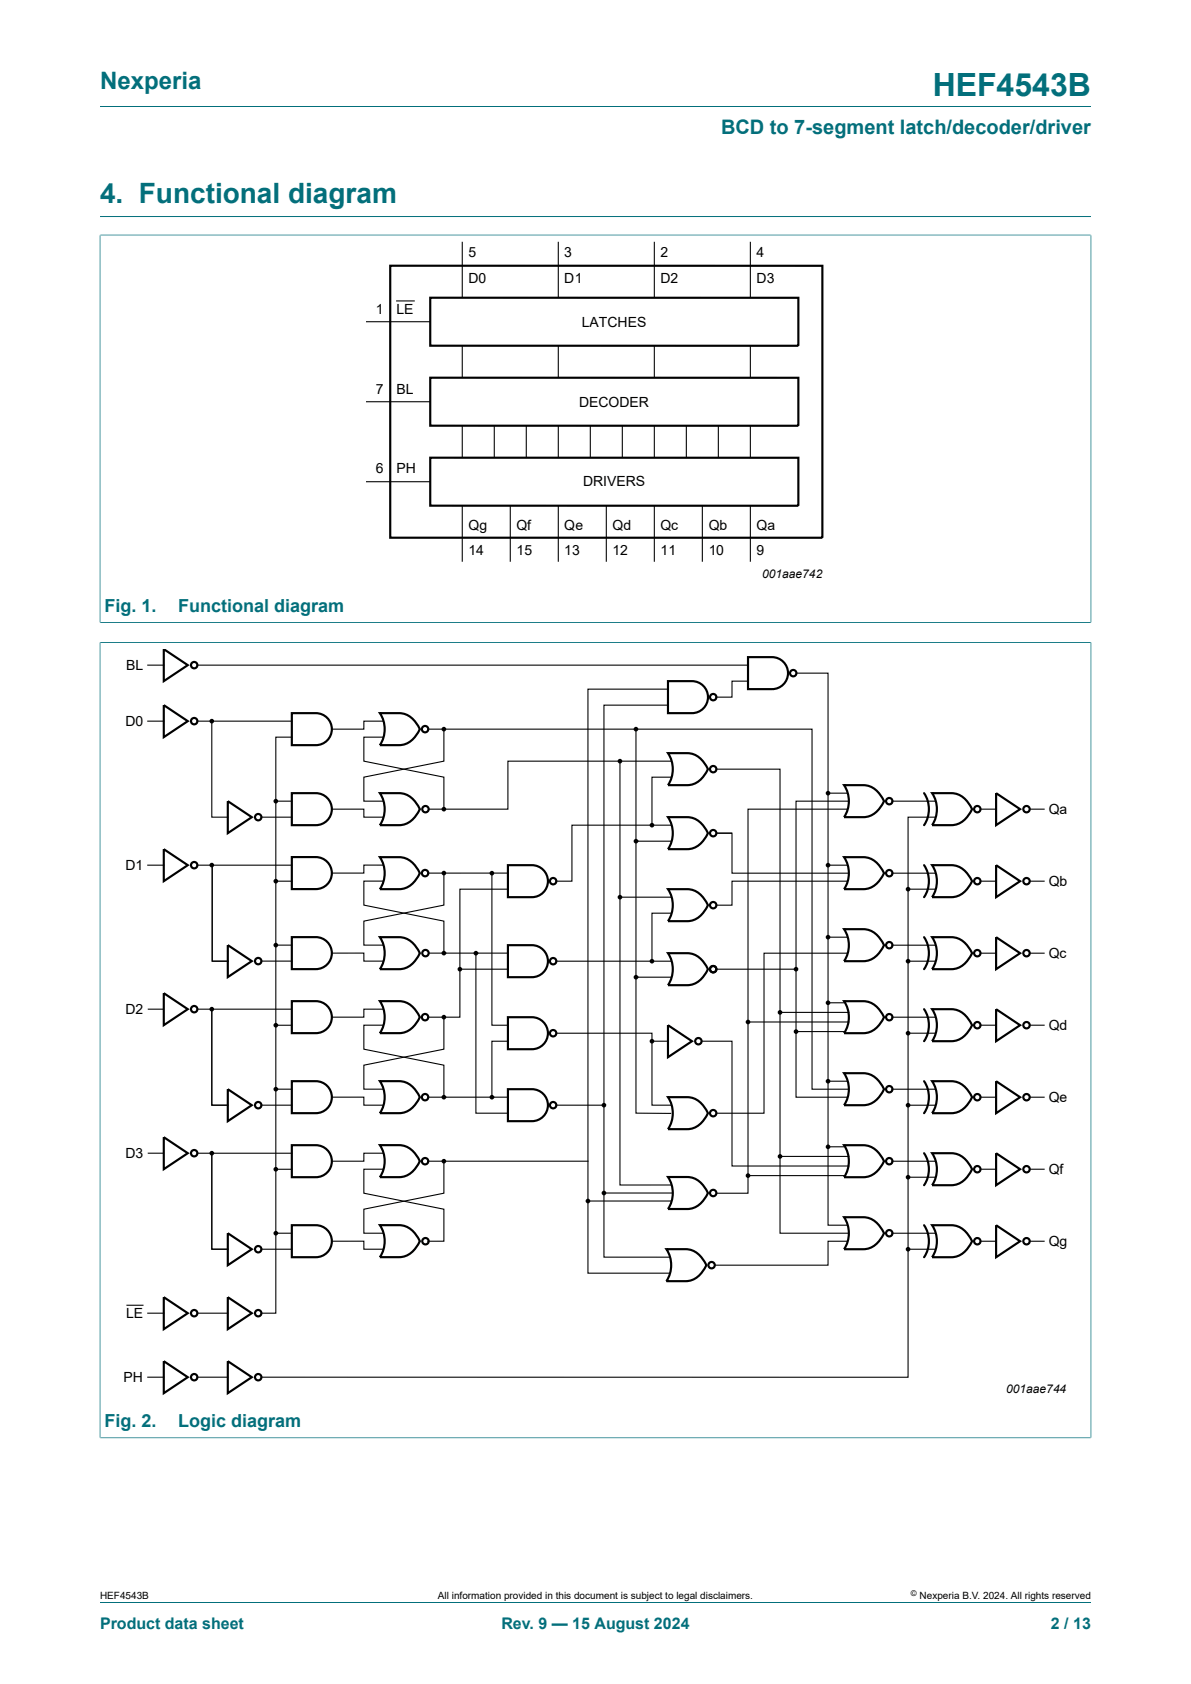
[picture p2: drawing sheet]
<svg xmlns="http://www.w3.org/2000/svg" width="210mm" height="297mm" viewBox="0 0 210 297" stroke-linecap="round" stroke-linejoin="round" font-family="sans-serif">
<path d="M17.6 18.8h174.8M17.6 38.2h174.8M17.6 41.5h174.8M17.6 41.4v68.4M192.4 41.4v68.4M17.6 113.3h174.8M17.6 109.8h174.8M17.6 113.2v140.5M192.4 113.2v140.5M17.6 253.6h174.8M17.6 282.6h174.8" fill="none" stroke="#036f7b" stroke-width=".18"/>
<g fill="none" stroke="#000" stroke-width=".19">
<path d="M64.6 56.7h11.3M69.9 53.1h3.1M81.5 42.6v9.9M98.4 42.6v9.9M115.4 42.6v9.9M132.3 42.6v9.9M64.6 70.9h11.3M81.5 61v5.6M81.5 75.1v5.6M87.2 75.1v5.6M92.8 75.1v5.6M98.4 61v5.6"/>
<path d="M98.4 75.1v5.6M104.1 75.1v5.6M109.7 75.1v5.6M115.4 61v5.6M115.4 75.1v5.6M121 75.1v5.6M126.7 75.1v5.6M132.3 61v5.6M132.3 75.1v5.6M64.6 85h11.3M81.5 89.2v9.9M90 89.2v9.9"/>
<path d="M98.4 89.2v9.9M106.9 89.2v9.9M115.4 89.2v9.9M123.8 89.2v9.9M132.3 89.2v9.9M26.1 117.3h2.8M34.8 117.3h97.1M140.4 118.7h5.6v97.4h3.4M26.1 127.2h2.8M34.8 127.2h16.7M37.3 127.2v16.9h2.9M51.5 130h-2.9v101.6h-2.5"/>
<path d="M67.5 127.2h-3.3v1.4h-5.7M67.5 130h-3.3v4.2l14.1 2.9v5.6M75.4 128.6h67.8v63.5h6.5M78.3 128.6v5.6l-14.1 2.9v4.2h3.3M109.3 134.2v74.8h9M112.1 128.6v67.7l6.2 .1M117.8 121.5h-14.1v103h14.4M117.8 124.4h-11.3v97.3h11.6M118.3 134.2h-28.7v8.5h-14M118.3 137.1h-3.3v8.4M126.2 135.7h11.3v81.8h12.2M131.9 120.1h-2.8v2.9h-2.9"/>
<path d="M146 139.9h3.4M26.1 152.6h2.8M34.8 152.6h16.7M37.4 152.6v16.9h2.8M46.1 144.1h5.4M48.6 141.3h2.9M48.6 155.4h2.9M58.5 142.7h5.7v1.4h3.4M67.5 152.6h-3.3v1.4h-5.7M67.5 155.4h-3.3v4.2l14.1 2.9v5.6M78.3 154v5.6l-14.1 2.9v4.2h3.3M86.7 154v26.8h2.9"/>
<path d="M89.6 156.8h-8.5v22.6h-5.7M89.6 154h-14.1M109.3 158.2h9M112.1 148.4h6.2M118.3 145.5h-17.5v9.9h-2.8M129.1 146.9h-2.9h2.9v7.1h20.6M146 152.6h3.4M149.4 155.4h-20.3v4.2h-2.9M149.4 142.7h-17.5v67.7h-5.7M149.7 141.3h-9.3v52.2h9M157.3 141.3h7.6M157.3 154h7.6"/>
<path d="M160.1 156.8h4.8M164.9 144.1h-4.8v98.8h-114M172.8 155.4h2.8M172.8 142.7h2.8M181.6 155.4h2.5M181.6 142.7h2.5M26.1 178h2.8M34.8 178h16.7M37.3 178v16.9h2.9M46.1 169.5h5.4M48.6 166.7h2.9M58.5 168.1h5.7v1.4h3.4"/>
<path d="M67.5 178h-3.3v1.4h-5.7M75.6 168.1h14M78.3 179.4v5.6l-14.1 2.9v4.2h3.3M81.1 170.9h8.5M83.9 168.1v28.2h5.7M98 169.5h20.3M112.1 172.3h6.2M118.3 161.1h-3.3v8.4M126.3 170.9h14.1M137.5 178.6h12.2M146 176.9h2.8M146 165.3h3.4"/>
<path d="M149.4 168.1h-14.7v28.2h-8.5M157.3 166.7h7.6M157.3 179.4h7.6M160.1 169.5h4.8M172.8 168.1h2.8M181.6 168.1h2.5M46.1 194.9h5.4M48.6 192.1h2.9M48.6 180.8h2.9M58.5 193.5h5.7v1.4h3.3M67.5 180.8h-3.3v4.2l14.1 2.9v5.6M89.6 183.6h-2.9v10"/>
<path d="M89.6 193.5h-14M98 182.2h17v12.7h3.3M98 194.9h8.5M115 183.6h2.8M123.7 183.6h5.4v22h20.6M131.9 180.2h17.8M140.4 181.9h8.4M146 190.7h3.4M157.3 192.1h7.6M160.1 194.9h4.8M160.1 182.2h4.8M172.8 193.5h2.8"/>
<path d="M172.8 180.8h2.8M181.6 193.5h2.5M181.6 180.8h2.5M26.1 203.4h2.8M34.8 203.4h16.7M37.3 203.4v16.9h2.9M48.6 206.2h2.9M48.6 217.5h2.9M58.5 218.9h5.7v1.4h3.4M67.5 203.4h-3.3v1.4h-5.7M67.5 206.2h-3.3v4.2l14.1 2.9v5.6h-2.9M75.4 204.8h28.3"/>
<path d="M78.3 204.8v5.6l-14.1 2.9v4.2h3.3M103.7 211.8h14.6M106.5 210.4h12.1M131.9 207.3h16.9M137.5 204h12.2M146 202.3h2.8M149.4 218.9h-3.4v4.2h-20M157.3 204.8h7.6M157.3 217.5h7.6M160.1 207.6h4.8M172.8 206.2h2.8M172.8 218.9h2.8"/>
<path d="M181.6 206.2h2.5M181.6 218.9h2.5M22.4 230.2h2.8M26.1 231.6h2.8M34.8 231.6h5.4M46.1 220.3h5.4M160.1 220.3h4.8M26.1 242.9h2.8M34.8 242.9h5.4"/>
</g>
<g fill="none" stroke="#000" stroke-width=".38">
<path d="M68.8 46.9h76.2v47.9h-76.2zM75.9 52.5h64.9v8.5h-64.9zM75.9 66.6h64.9v8.5h-64.9zM75.9 80.7h64.9v8.5h-64.9zM28.9 114.5l4.2 2.8-4.2 2.8zM131.9 115.9h4.2a2.82 2.82 0 0 1 2.8 2.8 2.82 2.82 0 0 1-2.8 2.8h-4.2zM28.9 124.4l4.2 2.8-4.2 2.8zM51.5 125.8h4.2a2.82 2.82 0 0 1 2.8 2.8 2.82 2.82 0 0 1-2.8 2.8h-4.2zM51.5 139.9h4.2a2.82 2.82 0 0 1 2.8 2.8 2.82 2.82 0 0 1-2.8 2.8h-4.2zM67 125.8h3.4a4.1 4.1 0 0 1 3.6 2.8 4.4 4.4 0 0 1-3.6 2.8h-3.4a5.1 5.1 0 0 0 0-5.6zM67 139.9h3.4a4.1 4.1 0 0 1 3.6 2.8 4.4 4.4 0 0 1-3.6 2.8h-3.4a5.1 5.1 0 0 0 0-5.6zM117.8 120.1h4.2a2.82 2.82 0 0 1 2.8 2.9 2.82 2.82 0 0 1-2.8 2.8h-4.2z"/>
<path d="M117.8 132.8h3.4a4.1 4.1 0 0 1 3.6 2.9 4.4 4.4 0 0 1-3.6 2.8h-3.4a5.1 5.1 0 0 0 0-5.7zM148.8 138.5h3.4a4.1 4.1 0 0 1 3.7 2.8 4.4 4.4 0 0 1-3.7 2.8h-3.4a5.1 5.1 0 0 0 0-5.6zM162.9 139.9a5.1 5.1 0 0 1 0 5.6M164.3 139.9h3.4a4.1 4.1 0 0 1 3.7 2.8 4.4 4.4 0 0 1-3.7 2.8h-3.4a5.1 5.1 0 0 0 0-5.6zM175.6 139.9l4.3 2.8-4.3 2.8zM28.9 149.8l4.2 2.8-4.2 2.8zM40.2 141.3l4.2 2.8-4.2 2.8zM51.5 151.2h4.2a2.82 2.82 0 0 1 2.8 2.8 2.82 2.82 0 0 1-2.8 2.8h-4.2zM67 151.2h3.4a4.1 4.1 0 0 1 3.6 2.8 4.4 4.4 0 0 1-3.6 2.8h-3.4a5.1 5.1 0 0 0 0-5.6zM89.6 152.6h4.2a2.82 2.82 0 0 1 2.8 2.8 2.82 2.82 0 0 1-2.8 2.8h-4.2zM117.8 144.1h3.4a4.1 4.1 0 0 1 3.6 2.8 4.4 4.4 0 0 1-3.6 2.9h-3.4a5.1 5.1 0 0 0 0-5.7zM117.8 156.8h3.4a4.1 4.1 0 0 1 3.6 2.8 4.4 4.4 0 0 1-3.6 2.9h-3.4a5.1 5.1 0 0 0 0-5.7z"/>
<path d="M148.8 151.2h3.4a4.1 4.1 0 0 1 3.7 2.8 4.4 4.4 0 0 1-3.7 2.8h-3.4a5.1 5.1 0 0 0 0-5.6zM162.9 152.6a5.1 5.1 0 0 1 0 5.6M164.3 152.6h3.4a4.1 4.1 0 0 1 3.7 2.8 4.4 4.4 0 0 1-3.7 2.8h-3.4a5.1 5.1 0 0 0 0-5.6zM175.6 152.6l4.3 2.8-4.3 2.8zM28.9 175.2l4.2 2.8-4.2 2.8zM40.2 166.7l4.2 2.8-4.2 2.8zM51.5 165.3h4.2a2.82 2.82 0 0 1 2.8 2.8 2.82 2.82 0 0 1-2.8 2.8h-4.2zM51.5 176.6h4.2a2.82 2.82 0 0 1 2.8 2.8 2.82 2.82 0 0 1-2.8 2.8h-4.2zM67 165.3h3.4a4.1 4.1 0 0 1 3.6 2.8 4.4 4.4 0 0 1-3.6 2.8h-3.4a5.1 5.1 0 0 0 0-5.6zM67 176.6h3.4a4.1 4.1 0 0 1 3.6 2.8 4.4 4.4 0 0 1-3.6 2.8h-3.4a5.1 5.1 0 0 0 0-5.6zM89.6 166.7h4.2a2.82 2.82 0 0 1 2.8 2.8 2.82 2.82 0 0 1-2.8 2.8h-4.2zM89.6 179.4h4.2a2.82 2.82 0 0 1 2.8 2.8 2.82 2.82 0 0 1-2.8 2.8h-4.2z"/>
<path d="M117.8 168.1h3.4a4.1 4.1 0 0 1 3.6 2.8 4.4 4.4 0 0 1-3.6 2.9h-3.4a5.1 5.1 0 0 0 0-5.7zM148.8 163.9h3.4a4.1 4.1 0 0 1 3.7 2.8 4.4 4.4 0 0 1-3.7 2.8h-3.4a5.1 5.1 0 0 0 0-5.6zM148.8 176.6h3.4a4.1 4.1 0 0 1 3.7 2.8 4.4 4.4 0 0 1-3.7 2.8h-3.4a5.1 5.1 0 0 0 0-5.6zM162.9 165.3a5.1 5.1 0 0 1 0 5.6M162.9 178a5.1 5.1 0 0 1 0 5.6M164.3 165.3h3.4a4.1 4.1 0 0 1 3.7 2.8 4.4 4.4 0 0 1-3.7 2.8h-3.4a5.1 5.1 0 0 0 0-5.6zM164.3 178h3.4a4.1 4.1 0 0 1 3.7 2.8 4.4 4.4 0 0 1-3.7 2.8h-3.4a5.1 5.1 0 0 0 0-5.6zM175.6 165.3l4.3 2.8-4.3 2.8zM175.6 178l4.3 2.8-4.3 2.8zM40.2 192.1l4.2 2.8-4.2 2.8zM51.5 190.7h4.2a2.82 2.82 0 0 1 2.8 2.8 2.82 2.82 0 0 1-2.8 2.8h-4.2zM67 190.7h3.4a4.1 4.1 0 0 1 3.6 2.8 4.4 4.4 0 0 1-3.6 2.8h-3.4a5.1 5.1 0 0 0 0-5.6z"/>
<path d="M89.6 192.1h4.2a2.82 2.82 0 0 1 2.8 2.8 2.82 2.82 0 0 1-2.8 2.8h-4.2zM117.8 193.5h3.4a4.1 4.1 0 0 1 3.6 2.8 4.4 4.4 0 0 1-3.6 2.8h-3.4a5.1 5.1 0 0 0 0-5.6zM117.8 180.8l4.2 2.8-4.2 2.9zM148.8 189.3h3.4a4.1 4.1 0 0 1 3.7 2.8 4.4 4.4 0 0 1-3.7 2.8h-3.4a5.1 5.1 0 0 0 0-5.6zM162.9 190.7a5.1 5.1 0 0 1 0 5.6M164.3 190.7h3.4a4.1 4.1 0 0 1 3.7 2.8 4.4 4.4 0 0 1-3.7 2.8h-3.4a5.1 5.1 0 0 0 0-5.6zM175.6 190.7l4.3 2.8-4.3 2.8zM28.9 200.6l4.2 2.8-4.2 2.8zM40.2 217.5l4.2 2.8-4.2 2.8zM51.5 202h4.2a2.82 2.82 0 0 1 2.8 2.8 2.82 2.82 0 0 1-2.8 2.8h-4.2zM51.5 216.1h4.2a2.82 2.82 0 0 1 2.8 2.8 2.82 2.82 0 0 1-2.8 2.8h-4.2zM67 202h3.4a4.1 4.1 0 0 1 3.6 2.8 4.4 4.4 0 0 1-3.6 2.8h-3.4a5.1 5.1 0 0 0 0-5.6z"/>
<path d="M67 216.1h3.4a4.1 4.1 0 0 1 3.6 2.8 4.4 4.4 0 0 1-3.6 2.8h-3.4a5.1 5.1 0 0 0 0-5.6zM117.8 207.6h3.4a4.1 4.1 0 0 1 3.6 2.8 4.4 4.4 0 0 1-3.6 2.8h-3.4a5.1 5.1 0 0 0 0-5.6zM148.8 202h3.4a4.1 4.1 0 0 1 3.7 2.8 4.4 4.4 0 0 1-3.7 2.8h-3.4a5.1 5.1 0 0 0 0-5.6zM148.8 214.7h3.4a4.1 4.1 0 0 1 3.7 2.8 4.4 4.4 0 0 1-3.7 2.8h-3.4a5.1 5.1 0 0 0 0-5.6zM162.9 203.4a5.1 5.1 0 0 1 0 5.6M162.9 216.1a5.1 5.1 0 0 1 0 5.6M164.3 203.4h3.4a4.1 4.1 0 0 1 3.7 2.8 4.4 4.4 0 0 1-3.7 2.8h-3.4a5.1 5.1 0 0 0 0-5.6zM164.3 216.1h3.4a4.1 4.1 0 0 1 3.7 2.8 4.4 4.4 0 0 1-3.7 2.8h-3.4a5.1 5.1 0 0 0 0-5.6zM175.6 203.4l4.3 2.8-4.3 2.8zM175.6 216.1l4.3 2.8-4.3 2.8zM28.9 228.8l4.2 2.8-4.2 2.8zM40.2 228.8l4.2 2.8-4.2 2.8z"/>
<path d="M117.5 220.3h3.4a4.1 4.1 0 0 1 3.7 2.8 4.4 4.4 0 0 1-3.7 2.9h-3.4a5.1 5.1 0 0 0 0-5.7zM28.9 240.1l4.2 2.8-4.2 2.8zM40.2 240.1l4.2 2.8-4.2 2.8z"/>
<circle cx="34.2" cy="117.3" r=".56"/>
<circle cx="139.9" cy="118.7" r=".56"/>
<circle cx="34.2" cy="127.2" r=".56"/>
<circle cx="75" cy="128.6" r=".56"/>
<circle cx="125.8" cy="135.7" r=".56"/>
<circle cx="125.8" cy="123" r=".56"/>
<circle cx="34.2" cy="152.6" r=".56"/>
<circle cx="45.5" cy="144.1" r=".56"/>
<circle cx="74.9" cy="154" r=".57"/>
<circle cx="75" cy="142.7" r=".57"/>
<circle cx="97.5" cy="155.4" r=".56"/>
<circle cx="125.8" cy="159.6" r=".56"/>
<circle cx="125.8" cy="146.9" r=".56"/>
<circle cx="156.8" cy="154" r=".56"/>
<circle cx="156.8" cy="141.3" r=".56"/>
<circle cx="172.3" cy="155.4" r=".56"/>
<circle cx="172.3" cy="142.7" r=".56"/>
<circle cx="181" cy="155.4" r=".56"/>
<circle cx="181" cy="142.7" r=".56"/>
<circle cx="34.2" cy="178" r=".56"/>
<circle cx="45.5" cy="169.5" r=".56"/>
<circle cx="74.9" cy="179.4" r=".57"/>
<circle cx="75" cy="168.1" r=".57"/>
<circle cx="97.5" cy="169.5" r=".56"/>
<circle cx="125.8" cy="170.9" r=".56"/>
<circle cx="156.8" cy="179.4" r=".56"/>
<circle cx="156.8" cy="166.7" r=".56"/>
<circle cx="172.3" cy="168.1" r=".57"/>
<circle cx="181" cy="168.1" r=".56"/>
<circle cx="45.5" cy="194.9" r=".57"/>
<circle cx="75" cy="193.5" r=".56"/>
<circle cx="97.5" cy="182.2" r=".56"/>
<circle cx="97.5" cy="194.9" r=".56"/>
<circle cx="123.1" cy="183.6" r=".56"/>
<circle cx="125.8" cy="196.3" r=".56"/>
<circle cx="156.8" cy="192.1" r=".56"/>
<circle cx="172.3" cy="180.8" r=".57"/>
<circle cx="172.3" cy="193.5" r=".56"/>
<circle cx="181" cy="180.8" r=".56"/>
<circle cx="181" cy="193.5" r=".56"/>
<circle cx="34.2" cy="203.4" r=".56"/>
<circle cx="75" cy="204.8" r=".56"/>
<circle cx="75" cy="218.9" r=".57"/>
<circle cx="125.8" cy="210.4" r=".57"/>
<circle cx="156.8" cy="204.8" r=".56"/>
<circle cx="156.8" cy="217.5" r=".56"/>
<circle cx="172.3" cy="206.2" r=".56"/>
<circle cx="172.3" cy="218.9" r=".56"/>
<circle cx="181" cy="218.9" r=".56"/>
<circle cx="181" cy="206.2" r=".56"/>
<circle cx="34.2" cy="231.6" r=".56"/>
<circle cx="45.5" cy="231.6" r=".56"/>
<circle cx="45.5" cy="220.3" r=".56"/>
<circle cx="125.5" cy="223.1" r=".57"/>
<circle cx="34.2" cy="242.9" r=".56"/>
<circle cx="45.5" cy="242.9" r=".56"/>
</g>
<g fill="#000">
<circle cx="37.3" cy="127.2" r=".28"/>
<circle cx="78.3" cy="128.6" r=".28"/>
<circle cx="109.3" cy="134.2" r=".28"/>
<circle cx="112.1" cy="128.6" r=".28"/>
<circle cx="146" cy="139.9" r=".28"/>
<circle cx="37.3" cy="152.6" r=".28"/>
<circle cx="48.6" cy="141.3" r=".28"/>
<circle cx="48.6" cy="155.4" r=".28"/>
<circle cx="78.3" cy="142.7" r=".28"/>
<circle cx="78.3" cy="154" r=".28"/>
<circle cx="86.7" cy="154" r=".28"/>
<circle cx="109.3" cy="158.2" r=".28"/>
<circle cx="112.1" cy="148.4" r=".28"/>
<circle cx="115" cy="145.5" r=".28"/>
<circle cx="146" cy="152.6" r=".28"/>
<circle cx="160.1" cy="156.8" r=".28"/>
<circle cx="37.3" cy="178" r=".28"/>
<circle cx="48.6" cy="166.7" r=".28"/>
<circle cx="78.3" cy="168.1" r=".28"/>
<circle cx="78.3" cy="179.4" r=".28"/>
<circle cx="81.1" cy="170.9" r=".28"/>
<circle cx="83.9" cy="168.1" r=".28"/>
<circle cx="112.1" cy="172.3" r=".28"/>
<circle cx="115" cy="169.5" r=".28"/>
<circle cx="137.5" cy="178.6" r=".28"/>
<circle cx="140.4" cy="170.9" r=".28"/>
<circle cx="146" cy="176.9" r=".28"/>
<circle cx="146" cy="165.3" r=".28"/>
<circle cx="160.1" cy="169.5" r=".28"/>
<circle cx="48.6" cy="192.1" r=".28"/>
<circle cx="48.6" cy="180.8" r=".28"/>
<circle cx="78.3" cy="193.5" r=".28"/>
<circle cx="86.7" cy="193.5" r=".28"/>
<circle cx="106.5" cy="194.9" r=".28"/>
<circle cx="115" cy="183.6" r=".28"/>
<circle cx="131.9" cy="180.2" r=".28"/>
<circle cx="140.4" cy="181.9" r=".28"/>
<circle cx="146" cy="190.7" r=".28"/>
<circle cx="160.1" cy="194.9" r=".28"/>
<circle cx="160.1" cy="182.2" r=".28"/>
<circle cx="37.3" cy="203.4" r=".28"/>
<circle cx="48.6" cy="206.2" r=".28"/>
<circle cx="48.6" cy="217.5" r=".28"/>
<circle cx="78.3" cy="204.8" r=".28"/>
<circle cx="103.7" cy="211.8" r=".28"/>
<circle cx="106.5" cy="210.4" r=".28"/>
<circle cx="131.9" cy="207.3" r=".28"/>
<circle cx="137.5" cy="204" r=".28"/>
<circle cx="146" cy="202.3" r=".28"/>
<circle cx="160.1" cy="207.6" r=".28"/>
<circle cx="160.1" cy="220.3" r=".28"/>
</g>
<g fill="none" stroke="#000" stroke-width=".25">
<circle cx="37.3" cy="127.2" r=".28"/>
<circle cx="78.3" cy="128.6" r=".28"/>
<circle cx="109.3" cy="134.2" r=".28"/>
<circle cx="112.1" cy="128.6" r=".28"/>
<circle cx="146" cy="139.9" r=".28"/>
<circle cx="37.3" cy="152.6" r=".28"/>
<circle cx="48.6" cy="141.3" r=".28"/>
<circle cx="48.6" cy="155.4" r=".28"/>
<circle cx="78.3" cy="142.7" r=".28"/>
<circle cx="78.3" cy="154" r=".28"/>
<circle cx="86.7" cy="154" r=".28"/>
<circle cx="109.3" cy="158.2" r=".28"/>
<circle cx="112.1" cy="148.4" r=".28"/>
<circle cx="115" cy="145.5" r=".28"/>
<circle cx="146" cy="152.6" r=".28"/>
<circle cx="160.1" cy="156.8" r=".28"/>
<circle cx="37.3" cy="178" r=".28"/>
<circle cx="48.6" cy="166.7" r=".28"/>
<circle cx="78.3" cy="168.1" r=".28"/>
<circle cx="78.3" cy="179.4" r=".28"/>
<circle cx="81.1" cy="170.9" r=".28"/>
<circle cx="83.9" cy="168.1" r=".28"/>
<circle cx="112.1" cy="172.3" r=".28"/>
<circle cx="115" cy="169.5" r=".28"/>
<circle cx="137.5" cy="178.6" r=".28"/>
<circle cx="140.4" cy="170.9" r=".28"/>
<circle cx="146" cy="176.9" r=".28"/>
<circle cx="146" cy="165.3" r=".28"/>
<circle cx="160.1" cy="169.5" r=".28"/>
<circle cx="48.6" cy="192.1" r=".28"/>
<circle cx="48.6" cy="180.8" r=".28"/>
<circle cx="78.3" cy="193.5" r=".28"/>
<circle cx="86.7" cy="193.5" r=".28"/>
<circle cx="106.5" cy="194.9" r=".28"/>
<circle cx="115" cy="183.6" r=".28"/>
<circle cx="131.9" cy="180.2" r=".28"/>
<circle cx="140.4" cy="181.9" r=".28"/>
<circle cx="146" cy="190.7" r=".28"/>
<circle cx="160.1" cy="194.9" r=".28"/>
<circle cx="160.1" cy="182.2" r=".28"/>
<circle cx="37.3" cy="203.4" r=".28"/>
<circle cx="48.6" cy="206.2" r=".28"/>
<circle cx="48.6" cy="217.5" r=".28"/>
<circle cx="78.3" cy="204.8" r=".28"/>
<circle cx="103.7" cy="211.8" r=".28"/>
<circle cx="106.5" cy="210.4" r=".28"/>
<circle cx="131.9" cy="207.3" r=".28"/>
<circle cx="137.5" cy="204" r=".28"/>
<circle cx="146" cy="202.3" r=".28"/>
<circle cx="160.1" cy="207.6" r=".28"/>
<circle cx="160.1" cy="220.3" r=".28"/>
</g>
<text font-size="5.6" fill="#036f7b" x="164.5" y="16.8">HEF4543B</text>
<text font-size="4.9" fill="#036f7b" x="17.6" y="35.9">4. Functional diagram</text>
<text font-size="4.2" fill="#036f7b" x="17.6" y="15.6">Nexperia</text>
<text font-size="3.5" fill="#036f7b" x="127.1" y="23.7">BCD to 7-segment latch/decoder/driver</text>
<g font-size="3.2" fill="#036f7b">
<text x="18.4" y="107.9">Fig. 1.</text>
<text x="31.4" y="107.9">Functional diagram</text>
<text x="18.4" y="251.7">Fig. 2.</text>
<text x="31.4" y="251.7">Logic diagram</text>
</g>
<g font-size="2.8" fill="#036f7b">
<text x="17.6" y="287.2">Product data sheet</text>
<text x="88.4" y="287.2">Rev. 9 — 15 August 2024</text>
<text x="185.3" y="287.2">2 / 13</text>
</g>
<g font-size="2.5">
<text x="82.6" y="45.4">5</text>
<text x="99.5" y="45.4">3</text>
<text x="116.5" y="45.4">2</text>
<text x="133.4" y="45.4">4</text>
<text x="82.6" y="50">D0</text>
<text x="99.5" y="50">D1</text>
<text x="116.5" y="50">D2</text>
<text x="133.4" y="50">D3</text>
<text x="66.3" y="55.3">1</text>
<text x="69.9" y="55.3">LE</text>
<text x="102.6" y="57.6">LATCHES</text>
<text x="66.3" y="69.4">7</text>
<text x="69.9" y="69.4">BL</text>
<text x="102.1" y="71.7">DECODER</text>
<text x="66.3" y="83.5">6</text>
<text x="69.9" y="83.5">PH</text>
<text x="102.8" y="85.8">DRIVERS</text>
<text x="82.6" y="93.4">Qg</text>
<text x="91.1" y="93.4">Qf</text>
<text x="99.5" y="93.4">Qe</text>
<text x="108" y="93.4">Qd</text>
<text x="116.5" y="93.4">Qc</text>
<text x="125" y="93.4">Qb</text>
<text x="133.4" y="93.4">Qa</text>
<text x="82.6" y="97.9">14</text>
<text x="91.1" y="97.9">15</text>
<text x="99.5" y="97.9">13</text>
<text x="108" y="97.9">12</text>
<text x="116.5" y="97.9">11</text>
<text x="125" y="97.9">10</text>
<text x="133.4" y="97.9">9</text>
<text x="22.2" y="118.1">BL</text>
<text x="22.1" y="128">D0</text>
<text x="184.9" y="143.5">Qa</text>
<text x="22.1" y="153.4">D1</text>
<text x="184.9" y="156.2">Qb</text>
<text x="184.9" y="168.9">Qc</text>
<text x="22.1" y="178.8">D2</text>
<text x="184.9" y="181.6">Qd</text>
<text x="184.9" y="194.3">Qe</text>
<text x="22.1" y="204.2">D3</text>
<text x="184.9" y="207">Qf</text>
<text x="184.9" y="219.7">Qg</text>
<text x="22.2" y="232.4">LE</text>
<text x="21.8" y="243.7">PH</text>
</g>
<g font-size="2.1">
<text x="134.4" y="101.9">001aae742</text>
<text x="177.4" y="245.7">001aae744</text>
</g>
<g font-size="1.8">
<text x="17.6" y="282">HEF4543B</text>
<text x="77.2" y="282">All information provided in this document is subject to legal disclaimers.</text>
<text x="162.2" y="282">Nexperia B.V. 2024. All rights reserved</text>
</g>
<text font-size="1.4" x="160.6" y="281.6">©</text>
</svg>
